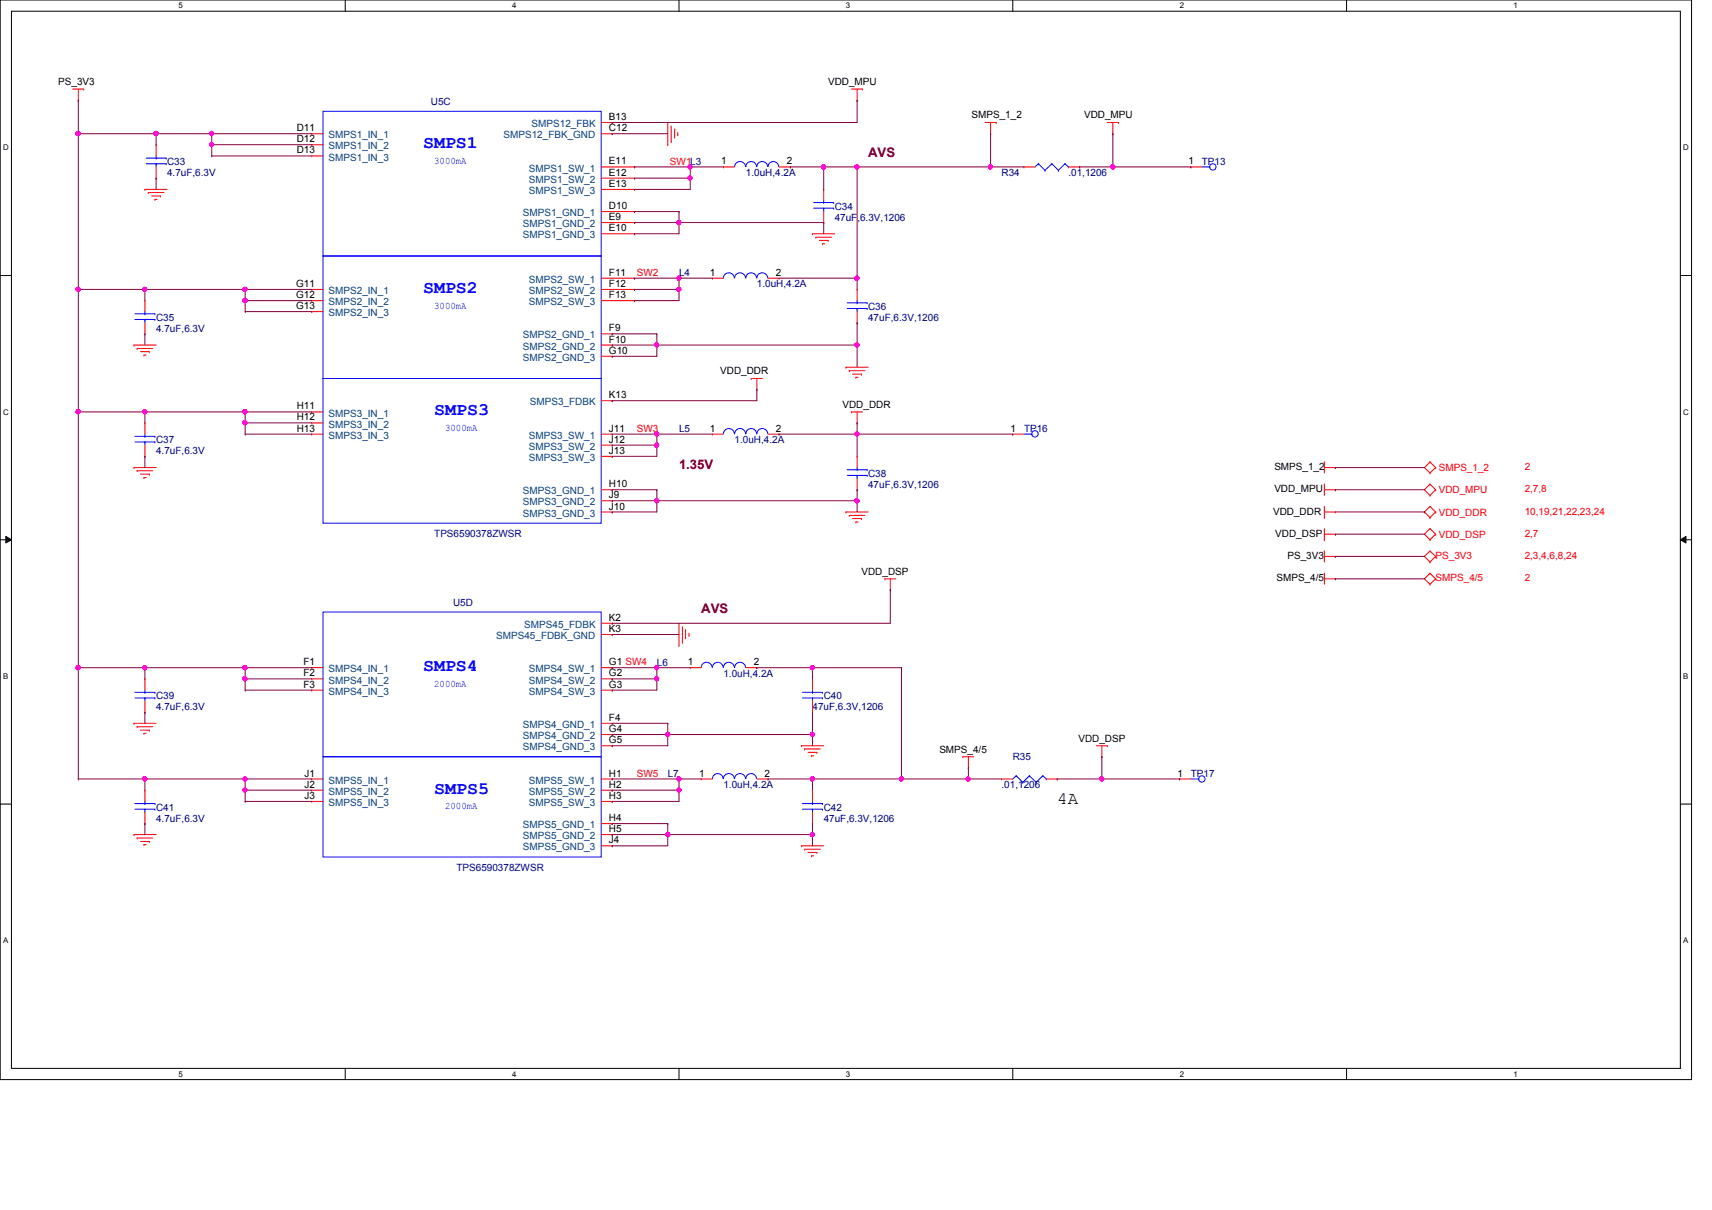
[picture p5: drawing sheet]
<svg xmlns="http://www.w3.org/2000/svg" width="297mm" height="210mm" viewBox="0 0 297 210" stroke-linecap="round" stroke-linejoin="round" font-family="sans-serif">
<path d="M0 0h293.5v187.3h-293.5zM2 1.9h289.5v183.4h-289.5z" fill="none" stroke="#000" stroke-width=".17"/>
<g fill="#fff">
<path d="M30.9 .2h.8v1.5h-.8z"/>
<path d="M30.9 185.5h.8v1.6h-.8z"/>
</g>
<path d="M59.9 0v1.9M59.9 185.3v2" fill="none" stroke="#000" stroke-width=".17"/>
<g fill="#fff">
<path d="M88.9 .2h.7v1.5h-.7z"/>
<path d="M88.9 185.5h.7v1.6h-.7z"/>
</g>
<path d="M117.8 0v1.9M117.8 185.3v2" fill="none" stroke="#000" stroke-width=".17"/>
<g fill="#fff">
<path d="M146.8 .2h.7v1.5h-.7z"/>
<path d="M146.8 185.5h.7v1.6h-.7z"/>
</g>
<path d="M175.7 0v1.9M175.7 185.3v2" fill="none" stroke="#000" stroke-width=".17"/>
<g fill="#fff">
<path d="M204.7 .2h.7v1.5h-.7z"/>
<path d="M204.7 185.5h.7v1.6h-.7z"/>
</g>
<path d="M233.6 0v1.9M233.6 185.3v2" fill="none" stroke="#000" stroke-width=".17"/>
<g fill="#fff">
<path d="M262.6 .2h.8v1.5h-.8z"/>
<path d="M262.6 185.5h.8v1.6h-.8z"/>
<path d="M.5 24.8h1v1.6h-1z"/>
<path d="M292.1 24.8h.9v1.6h-.9z"/>
<path d="M.5 70.7h1v1.5h-1z"/>
<path d="M292.1 70.7h.9v1.5h-.9z"/>
</g>
<path d="M0 47.8h2M291.5 47.8h2" fill="none" stroke="#000" stroke-width=".17"/>
<g fill="#fff">
<path d="M.5 116.5h.9v1.6h-.9z"/>
<path d="M292.1 116.5h.8v1.6h-.8z"/>
</g>
<path d="M0 93.6h2M1 93l1 .6-1 .6zM291.5 93.6l1-.6v1.2zM291.5 93.6h2" fill="none" stroke="#000" stroke-width=".17"/>
<path d="M1 93l1 .6-1 .6zM291.5 93.6l1-.6v1.2z" fill="#000"/>
<g fill="#fff">
<path d="M.5 162.4h.9v1.5h-.9z"/>
<path d="M292.1 162.4h.8v1.5h-.8z"/>
</g>
<path d="M0 139.5h2M291.5 139.5h2" fill="none" stroke="#000" stroke-width=".17"/>
<g fill="none" stroke="#f00" stroke-width=".17">
<path d="M12.6 15.5h1.9M13.6 17.4h.1M13.6 15.5v1.9M14.5 15.5h.1M147.7 15.5h1.9M148.7 17.4h.1M148.7 15.5v1.9M149.6 15.5h.1M25.1 32.9h.1M25.1 32.9h3.9M25.7 33.4h.1M25.7 33.4h2.7"/>
<path d="M26.3 34h1.6M26.9 34.6h.1M26.9 34.6h.4M27.1 25.1h.1M27.1 30.9h.1M27.1 25.1v2M27.1 29v1.9M27.9 34h.1M54.1 23.2h.1M54.1 25.1h.1M54.1 27.1h.1M54.1 23.2h1.9"/>
<path d="M54.1 25.1h1.9M54.1 27.1h1.9M104.3 32.9h5.8M104.3 21.3h1.9M104.3 29h5.8M104.3 23.2h1.9M104.3 30.9h5.8M104.3 36.7h5.8M104.3 38.6h5.8M106.2 21.3h.1M106.2 23.2h.1M110.1 29h.1"/>
<path d="M110.1 30.9h.1M110.1 32.9h.1M110.1 36.7h.1M110.1 38.6h.1M115.9 25.1h.1M115.9 21.3v3.8M116.5 24.6h.1M116.5 21.8v2.8M117 22.4h.1M117 22.4v1.6M117.6 23.4h.1M117.6 23v.4"/>
<path d="M125.5 29h.1M125.5 29h2M135.2 29h1.9M137.1 29h.1M142.9 32.9h.1M142.9 38.6h.1M142.9 32.9v1.9M142.9 36.7v1.9M170.9 21.3h1.9M171.9 23.2h.1M171.9 21.3v1.9M172.8 21.3h.1"/>
<path d="M177.7 29h.1M177.7 29h1.9M185.4 29h1.9M187.3 29h.1M192.1 21.3h2M193.1 23.2h.1M193.1 21.3v1.9M194.1 21.3h.1M206.6 29h.1M206.6 29h1.9M23.2 59.9h.1M23.2 59.9h3.9"/>
<path d="M25.1 52.2h.1M25.1 57.9h.1M25.1 52.2v1.9M25.1 56v1.9M54.1 50.2h.1M54.1 52.2h.1M54.1 54.1h.1M54.1 50.2h1.9M54.1 52.2h1.9M54.1 54.1h1.9M104.3 59.9h1.9M104.3 40.6h5.8"/>
<path d="M104.3 48.3h5.8M104.3 50.2h5.8M104.3 52.2h5.8M104.3 57.9h1.9M106.2 57.9h.1M106.2 59.9h.1M110.1 40.6h.1M110.1 48.3h.1M110.1 50.2h.1M110.1 52.2h.1M123.6 48.3h.1M123.6 48.3h1.9"/>
<path d="M133.3 48.3h1.9M135.2 48.3h.1M141 40.6h.1M141 40.6h3.8M141.6 41.1h.1M141.6 41.1h2.7M142.2 41.7h1.5M142.7 42.3h.1M142.7 42.3h.4M143.7 41.7h.1M148.7 50.2h.1M148.7 56h.1"/>
<path d="M148.7 50.2v2M148.7 54.1v1.9M23.8 60.5h.1M23.8 60.5h2.7M24.4 61h1.5M25 61.6h.1M25 61.6h.4M25.1 73.4h.1M25.1 79.2h.1M25.1 73.4v1.9M25.1 77.2v2M25.9 61h.1"/>
<path d="M54.1 71.5h.1M54.1 73.4h.1M54.1 75.3h.1M54.1 71.5h1.9M54.1 75.3h1.9M54.1 73.4h1.9M104.3 75.3h1.9M104.3 61.8h1.9M104.3 69.5h1.9M104.3 77.2h1.9M104.3 79.2h1.9M106.2 61.8h.1"/>
<path d="M106.2 69.5h.1M106.2 75.3h.1M106.2 77.2h.1M106.2 79.2h.1M123.6 75.3h.1M123.6 75.3h1.9M130.3 65.7h.1M130.3 65.7h2M131.3 67.6h.1M131.3 65.7v1.9M133.3 75.3h1.9M135.2 75.3h.1"/>
<path d="M146.8 63.7h.1M146.8 63.7h3.8M147.4 64.3h.1M147.4 64.3h2.7M147.7 71.5h.1M147.7 71.5h1.9M147.9 64.9h1.6M148.5 65.4h.1M148.5 65.4h.4M148.7 73.4h.1M148.7 79.2h.1M148.7 71.5v1.9"/>
<path d="M148.7 79.2v1.9M149.5 64.9h.1M175.7 75.3h.1M175.7 75.3h2M23.2 81.1h.1M23.2 81.1h3.9M23.8 81.7h.1M23.8 81.7h2.7M24.4 82.3h1.5M25 82.8h.1M25 82.8h.4M25.9 82.3h.1"/>
<path d="M104.3 88.8h1.9M104.3 85h1.9M104.3 86.9h1.9M106.2 85h.1M106.2 86.9h.1M106.2 88.8h.1M146.8 88.8h.1M146.8 88.8h3.8M147.4 89.4h.1M147.4 89.4h2.7M147.9 90h1.6M148.5 90.6h.1"/>
<path d="M148.5 90.6h.4M148.7 85h.1M148.7 83v2M149.5 90h.1M229.8 95.6h.1M229.8 84h.1M229.8 93.6h.1M229.8 89.8h.1M229.8 80.1h.1M229.8 99.4h.1M229.8 81.1h1.9M229.8 88.8h1.9"/>
<path d="M229.8 96.5h1.9M229.8 80.1v1.9M229.8 84v1.9M229.8 87.8v2M229.8 91.7v1.9M229.8 95.6v1.9M229.8 99.4v1.9M229.8 85h1.9M229.8 92.7h1.9M231.7 96.5h.1M231.7 85h.1M231.7 92.7h.1"/>
<path d="M231.7 88.8h.1M231.7 81.1h.1M248.1 95.6h.1M248.1 97.5h.1M248.1 84h.1M248.1 85.9h.1M248.1 91.7h.1M248.1 93.6h.1M248.1 87.8h.1M248.1 89.8h.1M248.1 80.1h.1M248.1 82h.1"/>
<path d="M248.1 99.4h.1M248.1 95.6l-1 .9 1 1M248.1 95.6l1 .9M248.1 84l-1 1 1 .9M248.1 84l1 1M248.1 91.7l-1 1 1 .9M248.1 91.7l1 1M248.1 87.8l-1 1 1 1M248.1 87.8l1 1M248.1 80.1l-1 1 1 .9M248.1 80.1l1 1M248.1 99.4l-1 1 1 .9"/>
<path d="M248.1 99.4l1 1M249.1 96.5h.1M249.1 85h.1M249.1 92.7h.1M249.1 88.8h.1M249.1 81.1h.1M249.1 96.5l-1 1M249.1 85l-1 .9M249.1 92.7l-1 .9M249.1 88.8l-1 1M249.1 81.1l-1 .9M25.1 117.8h.1"/>
<path d="M25.1 117.8v1.9M54.1 115.8h.1M54.1 117.8h.1M54.1 119.7h.1M54.1 115.8h1.9M54.1 117.8h1.9M54.1 119.7h1.9M104.3 108.1h1.9M104.3 110.1h1.9M104.3 115.8h1.9M104.3 117.8h1.9M104.3 119.7h1.9"/>
<path d="M106.2 108.1h.1M106.2 110.1h.1M106.2 115.8h.1M106.2 117.8h.1M106.2 119.7h.1M117.8 112h.1M117.8 108.1v3.9M118.4 111.4h.1M118.4 108.7v2.7M119 109.3h.1M119 109.3v1.5M119.5 110.2h.1"/>
<path d="M119.5 109.9v.3M119.8 115.8h.1M119.8 115.8h1.9M129.4 115.8h1.9M131.3 115.8h.1M141 117.8h.1M141 117.8v1.9M153.5 100.4h.1M153.5 100.4h1.9M154.5 102.3h.1M154.5 100.4v1.9M229.8 100.4h1.9"/>
<path d="M231.7 100.4h.1M248.1 101.3h.1M249.1 100.4h.1M249.1 100.4l-1 .9M23.2 125.5h.1M23.2 125.5h3.9M23.8 126.1h.1M23.8 126.1h2.7M24.4 126.7h1.5M25 127.2h.1M25 127.2h.4M25.1 123.6h.1"/>
<path d="M25.1 137.1h.1M25.1 121.6v2M25.1 137.1v1.9M25.9 126.7h.1M54.1 135.1h.1M54.1 137.1h.1M54.1 139h.1M54.1 135.1h1.9M54.1 137.1h1.9M54.1 139h1.9M104.3 125.5h1.9M104.3 129.4h1.9"/>
<path d="M104.3 127.4h1.9M104.3 135.1h1.9M104.3 137.1h1.9M104.3 139h1.9M106.2 125.5h.1M106.2 127.4h.1M106.2 129.4h.1M106.2 135.1h.1M106.2 137.1h.1M106.2 139h.1M121.7 135.1h.1M121.7 135.1h1.9"/>
<path d="M131.3 135.1h2M133.3 135.1h.1M139.1 129.4h.1M139.1 129.4h3.8M139.6 129.9h.1M139.6 129.9h2.7M140.2 130.5h1.5M140.8 131.1h.1M140.8 131.1h.4M141 123.6h.1M141 137.1h.1M141 121.6v2"/>
<path d="M141 137.1v1.9M141.7 130.5h.1M167 131.3h.1M167 131.3h1.9M168 133.2h.1M168 131.3v1.9M173.8 135.1h.1M173.8 135.1h1.9M181.5 135.1h1.9M183.4 135.1h.1M190.2 129.4h1.9M191.2 131.3h.1"/>
<path d="M191.2 129.4v1.9M192.1 129.4h.1M204.7 135.1h.1M204.7 135.1h1.9M23.2 144.8h.1M23.2 144.8h3.9M23.8 145.4h.1M23.8 145.4h2.7M24.4 146h1.5M25 146.5h.1M25 146.5h.4M25.1 142.9h.1"/>
<path d="M25.1 140.9v2M25.9 146h.1M104.3 146.7h1.9M104.3 144.8h1.9M104.3 142.9h1.9M106.2 142.9h.1M106.2 144.8h.1M106.2 146.7h.1M139.1 146.7h.1M139.1 146.7h3.8M139.6 147.3h.1M139.6 147.3h2.7"/>
<path d="M140.2 147.9h1.5M140.8 148.5h.1M140.8 148.5h.4M141 142.9h.1M141 140.9v2M141.7 147.9h.1"/>
</g>
<g fill="none" stroke="#00f" stroke-width=".17">
<path d="M56 19.3h48.3v25.1h-48.3zM25.4 28.4h3.4M25.4 27.4h3.4M27.1 27.4h.1M27.1 28.4h.1M27.1 27.1v.3M27.1 28.4v.6M28.8 28.4h.1M28.8 27.4h.1M127.5 28.9a.95 .95 0 0 1 .9-.9 .95 .95 0 0 1 1 .9M129.4 28.9a.93 .93 0 0 1 .9-.9 .93 .93 0 0 1 1 .9M131.3 28.9a.95 .95 0 0 1 1-.9 .95 .95 0 0 1 .9 .9"/>
<path d="M133.3 28.9a.93 .93 0 0 1 .9-.9 .93 .93 0 0 1 .9 .9M141.2 36.1h3.4M141.2 35.1h3.4M142.9 35.1h.1M142.9 36.1h.1M142.9 34.8v.3M142.9 36.1v.6M144.6 36.1h.1M144.6 35.1h.1M180.2 28.4h.1M180.2 28.4l-.6 .6M180.2 28.4l1.1 1.1"/>
<path d="M181.3 29.5h.1M182.5 28.4h.1M182.5 28.4l-1.2 1.1M182.5 28.4l1.1 1.1M183.6 29.5h.1M184.8 28.4h.1M184.8 28.4l-1.2 1.1M184.8 28.4l.6 .6M185.4 29h.1M208.5 29h1.4M209.9 29h.1M23.4 55.4h3.5"/>
<path d="M23.4 54.4h3.5M25.1 54.4h.1M25.1 55.4h.1M25.1 54.1v.3M25.1 55.4v.6M26.9 55.4h.1M26.9 54.4h.1M56 44.4h48.3v21.3h-48.3zM125.5 48.2a.95 .95 0 0 1 1-.9 .95 .95 0 0 1 .9 .9M127.5 48.2a.95 .95 0 0 1 .9-.9 .95 .95 0 0 1 1 .9M129.4 48.2a.93 .93 0 0 1 .9-.9 .93 .93 0 0 1 1 .9M131.3 48.2a.95 .95 0 0 1 1-.9 .95 .95 0 0 1 .9 .9"/>
<path d="M147 53.5h3.4M147 52.5h3.4M148.7 52.5h.1M148.7 53.5h.1M148.7 52.2v.3M148.7 53.5v.6M150.4 53.5h.1M150.4 52.5h.1M23.4 76.7h3.5M23.4 75.7h3.5M25.1 75.7h.1M25.1 76.7h.1"/>
<path d="M25.1 75.3v.4M25.1 76.7v.5M26.9 76.7h.1M26.9 75.7h.1M56 65.7h48.3v25.1h-48.3zM125.5 75.3a.95 .95 0 0 1 1-1 .95 .95 0 0 1 .9 1M127.5 75.3a.95 .95 0 0 1 .9-1 .95 .95 0 0 1 1 1M129.4 75.3a.93 .93 0 0 1 .9-1 .93 .93 0 0 1 1 1M131.3 75.3a.95 .95 0 0 1 1-1 .95 .95 0 0 1 .9 1M177.7 75.3h1.3M179 75.3h.1M147 82.5h3.4"/>
<path d="M147 81.5h3.4M148.7 81.5h.1M148.7 82.5h.1M148.7 81.1v.4M148.7 82.5v.5M150.4 82.5h.1M150.4 81.5h.1M25.1 119.7v.4M56 106.2h48.3v25.1h-48.3zM121.7 115.8a.95 .95 0 0 1 .9-.9 .95 .95 0 0 1 1 .9M123.6 115.8a.93 .93 0 0 1 .9-.9 .93 .93 0 0 1 1 .9M125.5 115.8a.95 .95 0 0 1 1-.9 .95 .95 0 0 1 .9 .9"/>
<path d="M127.5 115.8a.95 .95 0 0 1 .9-.9 .95 .95 0 0 1 1 .9M141 119.7v.4M23.4 121.1h3.5M23.4 120.1h3.5M23.4 139.4h3.5M25.1 120.1h.1M25.1 121.1h.1M25.1 139.4h.1M25.1 121.1v.5M25.1 139v.4M26.9 121.1h.1M26.9 120.1h.1"/>
<path d="M26.9 139.4h.1M56 131.3h48.3v17.4h-48.3zM123.6 135.1a.93 .93 0 0 1 .9-.9 .93 .93 0 0 1 1 .9M125.5 135.1a.95 .95 0 0 1 1-.9 .95 .95 0 0 1 .9 .9M127.5 135.1a.95 .95 0 0 1 .9-.9 .95 .95 0 0 1 1 .9M129.4 135.1a.93 .93 0 0 1 .9-.9 .93 .93 0 0 1 1 .9M139.2 121.1h3.5M139.2 120.1h3.5M139.2 139.4h3.5M141 120.1h.1M141 121.1h.1M141 139.4h.1"/>
<path d="M141 121.1v.5M141 139v.4M142.7 121.1h.1M142.7 120.1h.1M142.7 139.4h.1M176.3 134.6h.1M176.3 134.6l-.6 .5M176.3 134.6l1.2 1.1M177.5 135.7h.1M178.6 134.6h.1M178.6 134.6l-1.1 1.1M178.6 134.6l1.2 1.1"/>
<path d="M179.8 135.7h.1M180.9 134.6h.1M180.9 134.6l-1.1 1.1M180.9 134.6l.6 .5M181.5 135.1h.1M206.6 135.1h1.4M208 135.1h.1M23.4 140.4h3.5M25.1 140.4h.1M25.1 140.4v.5M26.9 140.4h.1M139.2 140.4h3.5"/>
<path d="M141 140.4h.1M141 140.4v.5M142.7 140.4h.1"/>
<circle cx="210.4" cy="29" r=".56"/>
<circle cx="179.6" cy="75.3" r=".56"/>
<circle cx="208.5" cy="135.1" r=".56"/>
</g>
<path d="M27.1 23.2h.1M27.1 23.2v1.9" fill="none" stroke="#800040" stroke-width=".17"/>
<circle cx="27.1" cy="23.2" r=".38" fill="#f0f"/>
<circle cx="27.1" cy="23.2" r=".38" fill="none" stroke="#f0f" stroke-width=".17"/>
<path d="M27.1 23.2h.1M27.1 23.2h27M36.7 23.2h.1" fill="none" stroke="#800040" stroke-width=".17"/>
<circle cx="36.7" cy="23.2" r=".38" fill="#f0f"/>
<circle cx="36.7" cy="23.2" r=".38" fill="none" stroke="#f0f" stroke-width=".17"/>
<path d="M36.7 23.2h.1M36.7 25.1h.1M36.7 23.2v1.9M36.7 25.1h17.4M137.1 29h.1M137.1 29h5.8M114 75.3h.1M114 75.3h9.6M106.2 146.7h.1M106.2 144.8h.1M106.2 146.7h9.7M106.2 144.8h9.7" fill="none" stroke="#800040" stroke-width=".17"/>
<circle cx="115.9" cy="144.8" r=".38" fill="#f0f"/>
<circle cx="115.9" cy="144.8" r=".38" fill="none" stroke="#f0f" stroke-width=".17"/>
<path d="M135.2 75.3h.1M135.2 75.3h13.5M115.9 142.9h.1M115.9 142.9v1.9" fill="none" stroke="#800040" stroke-width=".17"/>
<circle cx="148.7" cy="75.3" r=".37" fill="#f0f"/>
<circle cx="148.7" cy="75.3" r=".37" fill="none" stroke="#f0f" stroke-width=".17"/>
<path d="M148.7 86.9h.1M148.7 86.9v1.9M106.2 142.9h.1M106.2 142.9h9.7M115.9 144.8h.1M115.9 144.8v1.9M141 144.8h.1M141 142.9h.1M141 142.9v3.8" fill="none" stroke="#800040" stroke-width=".17"/>
<circle cx="140.9" cy="144.8" r=".38" fill="#f0f"/>
<circle cx="140.9" cy="144.8" r=".38" fill="none" stroke="#f0f" stroke-width=".17"/>
<path d="M13.6 23.2h.1M13.6 23.2h13.5M36.7 27.1h.1M36.7 25.1h.1M36.7 27.1h17.4M36.7 25.1v2" fill="none" stroke="#800040" stroke-width=".17"/>
<circle cx="36.7" cy="25.1" r=".37" fill="#f0f"/>
<circle cx="36.7" cy="25.1" r=".37" fill="none" stroke="#f0f" stroke-width=".17"/>
<path d="M25.1 50.2h.1M25.1 50.2h29M42.5 50.2h.1" fill="none" stroke="#800040" stroke-width=".17"/>
<circle cx="42.5" cy="50.2" r=".37" fill="#f0f"/>
<circle cx="42.5" cy="50.2" r=".37" fill="none" stroke="#f0f" stroke-width=".17"/>
<circle cx="25.1" cy="50.2" r=".37" fill="#f0f"/>
<circle cx="25.1" cy="50.2" r=".37" fill="none" stroke="#f0f" stroke-width=".17"/>
<path d="M42.5 52.2h.1M42.5 52.2v1.9M42.5 52.2h11.6" fill="none" stroke="#800040" stroke-width=".17"/>
<circle cx="42.5" cy="52.1" r=".38" fill="#f0f"/>
<circle cx="42.5" cy="52.1" r=".38" fill="none" stroke="#f0f" stroke-width=".17"/>
<path d="M13.6 23.2h.1M13.6 23.2v27M27.1 30.9h.1M27.1 30.9v2M13.6 50.2h.1M13.6 50.2h11.5M25.1 57.9h.1M25.1 50.2h.1M25.1 50.2v2M25.1 57.9v2M42.5 54.1h.1M42.5 54.1h11.6" fill="none" stroke="#800040" stroke-width=".17"/>
<circle cx="13.6" cy="50.2" r=".37" fill="#f0f"/>
<circle cx="13.6" cy="50.2" r=".37" fill="none" stroke="#f0f" stroke-width=".17"/>
<circle cx="13.5" cy="23.2" r=".38" fill="#f0f"/>
<circle cx="13.5" cy="23.2" r=".38" fill="none" stroke="#f0f" stroke-width=".17"/>
<path d="M13.6 71.5h.1M13.6 71.5h11.5M25.1 79.2h.1M25.1 79.2v1.9M42.5 71.5h.1M42.5 71.5h11.6M42.5 71.5v1.9" fill="none" stroke="#800040" stroke-width=".17"/>
<circle cx="42.5" cy="73.3" r=".37" fill="#f0f"/>
<circle cx="42.5" cy="73.3" r=".37" fill="none" stroke="#f0f" stroke-width=".17"/>
<circle cx="42.5" cy="71.4" r=".38" fill="#f0f"/>
<circle cx="42.5" cy="71.4" r=".38" fill="none" stroke="#f0f" stroke-width=".17"/>
<path d="M13.6 50.2h.1M13.6 50.2v21.3M25.1 71.5h.1M25.1 71.5v1.9M42.5 73.4h.1M42.5 75.3h.1M42.5 73.4h11.6M42.5 75.3h11.6M42.5 73.4v1.9" fill="none" stroke="#800040" stroke-width=".17"/>
<circle cx="25.1" cy="71.4" r=".38" fill="#f0f"/>
<circle cx="25.1" cy="71.4" r=".38" fill="none" stroke="#f0f" stroke-width=".17"/>
<path d="M25.1 71.5h.1M25.1 71.5h17.4M25.1 115.8h.1M25.1 115.8h17.4" fill="none" stroke="#800040" stroke-width=".17"/>
<circle cx="42.5" cy="115.8" r=".38" fill="#f0f"/>
<circle cx="42.5" cy="115.8" r=".38" fill="none" stroke="#f0f" stroke-width=".17"/>
<circle cx="25.1" cy="115.8" r=".38" fill="#f0f"/>
<circle cx="25.1" cy="115.8" r=".38" fill="none" stroke="#f0f" stroke-width=".17"/>
<path d="M42.5 115.8h.1M42.5 117.8h.1M42.5 119.7h.1M42.5 115.8h11.6M42.5 115.8v3.9M42.5 117.8h11.6M42.5 119.7h11.6" fill="none" stroke="#800040" stroke-width=".17"/>
<circle cx="42.5" cy="117.7" r=".37" fill="#f0f"/>
<circle cx="42.5" cy="117.7" r=".37" fill="none" stroke="#f0f" stroke-width=".17"/>
<path d="M25.1 135.1h.1M25.1 135.1h17.4" fill="none" stroke="#800040" stroke-width=".17"/>
<circle cx="42.5" cy="135.1" r=".38" fill="#f0f"/>
<circle cx="42.5" cy="135.1" r=".38" fill="none" stroke="#f0f" stroke-width=".17"/>
<circle cx="25.1" cy="135.1" r=".38" fill="#f0f"/>
<circle cx="25.1" cy="135.1" r=".38" fill="none" stroke="#f0f" stroke-width=".17"/>
<path d="M42.5 135.1h.1M42.5 137.1h.1M42.5 135.1h11.6M42.5 135.1v2M42.5 137.1h11.6" fill="none" stroke="#800040" stroke-width=".17"/>
<circle cx="42.5" cy="137" r=".37" fill="#f0f"/>
<circle cx="42.5" cy="137" r=".37" fill="none" stroke="#f0f" stroke-width=".17"/>
<path d="M13.6 71.5h.1M13.6 71.5v44.3M13.6 115.8h.1M13.6 115.8h11.5M25.1 115.8h.1M25.1 115.8v2M25.1 135.1h.1M25.1 135.1v2M42.5 139h.1M42.5 137.1h.1M42.5 139h11.6M42.5 137.1v1.9" fill="none" stroke="#800040" stroke-width=".17"/>
<circle cx="13.5" cy="115.8" r=".38" fill="#f0f"/>
<circle cx="13.5" cy="115.8" r=".38" fill="none" stroke="#f0f" stroke-width=".17"/>
<circle cx="13.5" cy="71.4" r=".38" fill="#f0f"/>
<circle cx="13.5" cy="71.4" r=".38" fill="none" stroke="#f0f" stroke-width=".17"/>
<path d="M13.6 115.8h.1M13.6 115.8v19.3M13.6 135.1h.1M13.6 135.1h11.5M25.1 123.6h.1M25.1 123.6v1.9M106.2 135.1h.1M106.2 135.1h11.6M25.1 142.9h.1M25.1 142.9v1.9" fill="none" stroke="#800040" stroke-width=".17"/>
<circle cx="117.8" cy="135.1" r=".38" fill="#f0f"/>
<circle cx="117.8" cy="135.1" r=".38" fill="none" stroke="#f0f" stroke-width=".17"/>
<path d="M106.2 137.1h.1M117.8 135.1h.1M117.8 135.1v2h-11.6M117.8 135.1h3.9" fill="none" stroke="#800040" stroke-width=".17"/>
<circle cx="117.8" cy="137" r=".37" fill="#f0f"/>
<circle cx="117.8" cy="137" r=".37" fill="none" stroke="#f0f" stroke-width=".17"/>
<path d="M106.2 108.1h.1M106.2 117.8h.1M106.2 108.1h48.3M106.2 117.8h7.8M106.2 139h.1M117.8 137.1h.1M117.8 137.1v1.9h-11.6M141 135.1h.1M141 135.1v2" fill="none" stroke="#800040" stroke-width=".17"/>
<circle cx="113.9" cy="117.7" r=".37" fill="#f0f"/>
<circle cx="113.9" cy="117.7" r=".37" fill="none" stroke="#f0f" stroke-width=".17"/>
<path d="M106.2 115.8h.1M106.2 115.8h7.8M114 117.8h.1M114 117.8v1.9" fill="none" stroke="#800040" stroke-width=".17"/>
<circle cx="113.9" cy="115.8" r=".38" fill="#f0f"/>
<circle cx="113.9" cy="115.8" r=".38" fill="none" stroke="#f0f" stroke-width=".17"/>
<path d="M106.2 119.7h.1M106.2 119.7h7.8M106.2 129.4h.1M106.2 127.4h.1M106.2 129.4h9.7M106.2 127.4h9.7" fill="none" stroke="#800040" stroke-width=".17"/>
<circle cx="115.9" cy="127.4" r=".37" fill="#f0f"/>
<circle cx="115.9" cy="127.4" r=".37" fill="none" stroke="#f0f" stroke-width=".17"/>
<g fill="none" stroke="#800040" stroke-width=".17">
<path d="M148.7 75.3h.1M148.7 75.3v3.9M114 86.9h.1M114 86.9h34.7M131.3 115.8h.1M131.3 115.8h9.7M141 115.8h.1M141 115.8v2M106.2 125.5h.1M106.2 125.5h9.7M115.9 125.5h.1M115.9 127.4h.1"/>
<path d="M115.9 125.5v3.9M141 127.4h.1M141 127.4v2"/>
</g>
<circle cx="148.7" cy="86.9" r=".38" fill="#f0f"/>
<circle cx="148.7" cy="86.9" r=".38" fill="none" stroke="#f0f" stroke-width=".17"/>
<circle cx="113.9" cy="86.9" r=".38" fill="#f0f"/>
<circle cx="113.9" cy="86.9" r=".38" fill="none" stroke="#f0f" stroke-width=".17"/>
<path d="M106.2 75.3h.1M106.2 75.3h7.8M106.2 88.8h.1M106.2 86.9h.1M106.2 85h.1M106.2 86.9h7.8M106.2 85h7.8M114 86.9h.1M114 85h.1M114 85v3.8h-7.8M148.7 85h.1M148.7 85v1.9" fill="none" stroke="#800040" stroke-width=".17"/>
<circle cx="113.9" cy="75.3" r=".37" fill="#f0f"/>
<circle cx="113.9" cy="75.3" r=".37" fill="none" stroke="#f0f" stroke-width=".17"/>
<path d="M106.2 79.2h.1M106.2 77.2h.1M106.2 77.2h7.8M114 77.2h.1M114 77.2v2h-7.8" fill="none" stroke="#800040" stroke-width=".17"/>
<circle cx="113.9" cy="77.2" r=".38" fill="#f0f"/>
<circle cx="113.9" cy="77.2" r=".38" fill="none" stroke="#f0f" stroke-width=".17"/>
<path d="M114 75.3h.1M114 75.3v1.9M156.4 115.8h.1M156.4 115.8v19.3h-23.1M133.3 135.1h.1M141 135.1h.1" fill="none" stroke="#800040" stroke-width=".17"/>
<circle cx="156.4" cy="135.1" r=".38" fill="#f0f"/>
<circle cx="156.4" cy="135.1" r=".38" fill="none" stroke="#f0f" stroke-width=".17"/>
<circle cx="140.9" cy="135.1" r=".38" fill="#f0f"/>
<circle cx="140.9" cy="135.1" r=".38" fill="none" stroke="#f0f" stroke-width=".17"/>
<path d="M110.1 50.2h.1M117.8 48.3h.1M117.8 48.3v1.9h-7.7" fill="none" stroke="#800040" stroke-width=".17"/>
<circle cx="117.8" cy="50.2" r=".37" fill="#f0f"/>
<circle cx="117.8" cy="50.2" r=".37" fill="none" stroke="#f0f" stroke-width=".17"/>
<circle cx="117.8" cy="48.3" r=".38" fill="#f0f"/>
<circle cx="117.8" cy="48.3" r=".38" fill="none" stroke="#f0f" stroke-width=".17"/>
<g fill="none" stroke="#800040" stroke-width=".17">
<path d="M110.1 38.6h.1M110.1 38.6h7.7M117.8 38.6h.1M117.8 38.6v2h-7.7M142.9 29h.1M142.9 29v3.9M106.2 59.9h.1M106.2 57.9h.1M106.2 59.9h7.8M106.2 57.9h7.8M110.1 48.3h.1M110.1 52.2h.1"/>
<path d="M110.1 40.6h.1M110.1 48.3h7.7M114 59.9h.1M114 57.9h.1M114 57.9v3.9h-7.8M117.8 50.2h.1M117.8 50.2v2h-7.7M106.2 61.8h.1"/>
</g>
<circle cx="117.8" cy="38.6" r=".38" fill="#f0f"/>
<circle cx="117.8" cy="38.6" r=".38" fill="none" stroke="#f0f" stroke-width=".17"/>
<path d="M110.1 36.7h.1M110.1 32.9h.1M110.1 30.9h.1M110.1 36.7h7.7M110.1 30.9h9.7M117.8 36.7h.1M117.8 36.7v1.9M119.8 30.9h.1M119.8 30.9v2h-9.7M142.9 38.6h.1M142.9 38.6v2" fill="none" stroke="#800040" stroke-width=".17"/>
<circle cx="119.7" cy="30.9" r=".37" fill="#f0f"/>
<circle cx="119.7" cy="30.9" r=".37" fill="none" stroke="#f0f" stroke-width=".17"/>
<path d="M110.1 29h.1M110.1 29h9.7" fill="none" stroke="#800040" stroke-width=".17"/>
<circle cx="119.7" cy="29" r=".38" fill="#f0f"/>
<circle cx="119.7" cy="29" r=".38" fill="none" stroke="#f0f" stroke-width=".17"/>
<path d="M106.2 21.3h.1M106.2 21.3h42.5M142.9 29h.1M142.9 29h5.8M148.7 48.3h.1M148.7 48.3v1.9" fill="none" stroke="#800040" stroke-width=".17"/>
<circle cx="148.7" cy="29" r=".38" fill="#f0f"/>
<circle cx="148.7" cy="29" r=".38" fill="none" stroke="#f0f" stroke-width=".17"/>
<circle cx="142.9" cy="29" r=".38" fill="#f0f"/>
<circle cx="142.9" cy="29" r=".38" fill="none" stroke="#f0f" stroke-width=".17"/>
<path d="M13.6 17.4h.1M13.6 17.4v5.8M148.7 59.9h.1M148.7 59.9v3.8M231.7 96.5h.1M231.7 96.5h15.4M141 115.8h.1M141 115.8h15.4M168 135.1h.1M168 135.1h5.8M115.9 144.8h.1M115.9 144.8h25.1" fill="none" stroke="#800040" stroke-width=".17"/>
<circle cx="140.9" cy="115.8" r=".38" fill="#f0f"/>
<circle cx="140.9" cy="115.8" r=".38" fill="none" stroke="#f0f" stroke-width=".17"/>
<g fill="none" stroke="#800040" stroke-width=".17">
<path d="M106.2 23.2h.1M106.2 23.2h9.7M117.8 38.6h.1M117.8 38.6h25.1M119.8 29h.1M119.8 29v1.9M171.9 29h.1M171.9 23.2h.1M171.9 29h5.8M171.9 23.2v5.8M42.5 50.2h.1M42.5 50.2v2"/>
<path d="M231.7 85h.1M231.7 92.7h.1M231.7 85h15.4M231.7 92.7h15.4M106.2 110.1h.1M106.2 110.1h11.6M114 115.8h.1M114 115.8v2M154.5 102.3h.1M154.5 102.3v5.8M141 123.6h.1M141 123.6v3.8"/>
</g>
<circle cx="171.8" cy="29" r=".38" fill="#f0f"/>
<circle cx="171.8" cy="29" r=".38" fill="none" stroke="#f0f" stroke-width=".17"/>
<path d="M193.1 23.2h.1M193.1 23.2v5.8" fill="none" stroke="#800040" stroke-width=".17"/>
<circle cx="193.1" cy="29" r=".38" fill="#f0f"/>
<circle cx="193.1" cy="29" r=".38" fill="none" stroke="#f0f" stroke-width=".17"/>
<path d="M168 133.2h.1M168 133.2v1.9" fill="none" stroke="#800040" stroke-width=".17"/>
<circle cx="168" cy="135.1" r=".38" fill="#f0f"/>
<circle cx="168" cy="135.1" r=".38" fill="none" stroke="#f0f" stroke-width=".17"/>
<path d="M106.2 69.5h.1M106.2 69.5h25.1M148.7 73.4h.1M148.7 73.4v1.9M231.7 88.8h15.4M247.1 88.8h.1M183.4 135.1h.1M183.4 135.1h7.8" fill="none" stroke="#800040" stroke-width=".17"/>
<circle cx="191.1" cy="135.1" r=".38" fill="#f0f"/>
<circle cx="191.1" cy="135.1" r=".38" fill="none" stroke="#f0f" stroke-width=".17"/>
<g fill="none" stroke="#800040" stroke-width=".17">
<path d="M148.7 17.4h.1M148.7 17.4v3.9M148.7 29h.1M148.7 29h23.2M187.3 29h.1M187.3 29h5.8M135.2 48.3h13.5M148.7 48.3h.1M131.3 67.6h.1M131.3 67.6v1.9M231.7 81.1h.1M231.7 81.1h15.4"/>
<path d="M231.7 100.4h.1M231.7 100.4h15.4M156.4 135.1h.1M156.4 135.1h11.6M191.2 131.3h.1M191.2 131.3v3.8"/>
</g>
<circle cx="148.7" cy="48.3" r=".38" fill="#f0f"/>
<circle cx="148.7" cy="48.3" r=".38" fill="none" stroke="#f0f" stroke-width=".17"/>
<path d="M119.8 29h.1M119.8 29h5.7M148.7 29h.1M148.7 29v19.3M114 59.9h.1M114 59.9h34.7M117.8 48.3h.1M117.8 48.3h5.8M114 115.8h.1M114 115.8h5.8" fill="none" stroke="#800040" stroke-width=".17"/>
<circle cx="148.7" cy="59.8" r=".37" fill="#f0f"/>
<circle cx="148.7" cy="59.8" r=".37" fill="none" stroke="#f0f" stroke-width=".17"/>
<circle cx="113.9" cy="59.8" r=".37" fill="#f0f"/>
<circle cx="113.9" cy="59.8" r=".37" fill="none" stroke="#f0f" stroke-width=".17"/>
<path d="M148.7 56h.1M148.7 56v3.9M115.9 127.4h.1M115.9 127.4h25.1" fill="none" stroke="#800040" stroke-width=".17"/>
<circle cx="140.9" cy="127.4" r=".37" fill="#f0f"/>
<circle cx="140.9" cy="127.4" r=".37" fill="none" stroke="#f0f" stroke-width=".17"/>
<path d="M193.1 29h13.5M206.6 29h.1M148.7 75.3h27M175.7 75.3h.1M191.2 135.1h13.5M204.7 135.1h.1" fill="none" stroke="#800040" stroke-width=".17"/>
<circle cx="27.1" cy="23.2" r=".38" fill="#f0f"/>
<circle cx="27.1" cy="23.2" r=".38" fill="none" stroke="#f0f" stroke-width=".17"/>
<circle cx="36.7" cy="23.2" r=".38" fill="#f0f"/>
<circle cx="36.7" cy="23.2" r=".38" fill="none" stroke="#f0f" stroke-width=".17"/>
<circle cx="115.9" cy="144.8" r=".38" fill="#f0f"/>
<circle cx="115.9" cy="144.8" r=".38" fill="none" stroke="#f0f" stroke-width=".17"/>
<circle cx="148.7" cy="75.3" r=".37" fill="#f0f"/>
<circle cx="148.7" cy="75.3" r=".37" fill="none" stroke="#f0f" stroke-width=".17"/>
<circle cx="140.9" cy="144.8" r=".38" fill="#f0f"/>
<circle cx="140.9" cy="144.8" r=".38" fill="none" stroke="#f0f" stroke-width=".17"/>
<circle cx="36.7" cy="25.1" r=".37" fill="#f0f"/>
<circle cx="36.7" cy="25.1" r=".37" fill="none" stroke="#f0f" stroke-width=".17"/>
<circle cx="42.5" cy="50.2" r=".37" fill="#f0f"/>
<circle cx="42.5" cy="50.2" r=".37" fill="none" stroke="#f0f" stroke-width=".17"/>
<circle cx="25.1" cy="50.2" r=".37" fill="#f0f"/>
<circle cx="25.1" cy="50.2" r=".37" fill="none" stroke="#f0f" stroke-width=".17"/>
<circle cx="42.5" cy="52.1" r=".38" fill="#f0f"/>
<circle cx="42.5" cy="52.1" r=".38" fill="none" stroke="#f0f" stroke-width=".17"/>
<circle cx="13.6" cy="50.2" r=".37" fill="#f0f"/>
<circle cx="13.6" cy="50.2" r=".37" fill="none" stroke="#f0f" stroke-width=".17"/>
<circle cx="13.5" cy="23.2" r=".38" fill="#f0f"/>
<circle cx="13.5" cy="23.2" r=".38" fill="none" stroke="#f0f" stroke-width=".17"/>
<circle cx="42.5" cy="73.3" r=".37" fill="#f0f"/>
<circle cx="42.5" cy="73.3" r=".37" fill="none" stroke="#f0f" stroke-width=".17"/>
<circle cx="42.5" cy="71.4" r=".38" fill="#f0f"/>
<circle cx="42.5" cy="71.4" r=".38" fill="none" stroke="#f0f" stroke-width=".17"/>
<circle cx="25.1" cy="71.4" r=".38" fill="#f0f"/>
<circle cx="25.1" cy="71.4" r=".38" fill="none" stroke="#f0f" stroke-width=".17"/>
<circle cx="42.5" cy="115.8" r=".38" fill="#f0f"/>
<circle cx="42.5" cy="115.8" r=".38" fill="none" stroke="#f0f" stroke-width=".17"/>
<circle cx="25.1" cy="115.8" r=".38" fill="#f0f"/>
<circle cx="25.1" cy="115.8" r=".38" fill="none" stroke="#f0f" stroke-width=".17"/>
<circle cx="42.5" cy="117.7" r=".37" fill="#f0f"/>
<circle cx="42.5" cy="117.7" r=".37" fill="none" stroke="#f0f" stroke-width=".17"/>
<circle cx="42.5" cy="135.1" r=".38" fill="#f0f"/>
<circle cx="42.5" cy="135.1" r=".38" fill="none" stroke="#f0f" stroke-width=".17"/>
<circle cx="25.1" cy="135.1" r=".38" fill="#f0f"/>
<circle cx="25.1" cy="135.1" r=".38" fill="none" stroke="#f0f" stroke-width=".17"/>
<circle cx="42.5" cy="137" r=".37" fill="#f0f"/>
<circle cx="42.5" cy="137" r=".37" fill="none" stroke="#f0f" stroke-width=".17"/>
<circle cx="13.5" cy="115.8" r=".38" fill="#f0f"/>
<circle cx="13.5" cy="115.8" r=".38" fill="none" stroke="#f0f" stroke-width=".17"/>
<circle cx="13.5" cy="71.4" r=".38" fill="#f0f"/>
<circle cx="13.5" cy="71.4" r=".38" fill="none" stroke="#f0f" stroke-width=".17"/>
<circle cx="117.8" cy="135.1" r=".38" fill="#f0f"/>
<circle cx="117.8" cy="135.1" r=".38" fill="none" stroke="#f0f" stroke-width=".17"/>
<circle cx="117.8" cy="137" r=".37" fill="#f0f"/>
<circle cx="117.8" cy="137" r=".37" fill="none" stroke="#f0f" stroke-width=".17"/>
<circle cx="113.9" cy="117.7" r=".37" fill="#f0f"/>
<circle cx="113.9" cy="117.7" r=".37" fill="none" stroke="#f0f" stroke-width=".17"/>
<circle cx="113.9" cy="115.8" r=".38" fill="#f0f"/>
<circle cx="113.9" cy="115.8" r=".38" fill="none" stroke="#f0f" stroke-width=".17"/>
<circle cx="115.9" cy="127.4" r=".37" fill="#f0f"/>
<circle cx="115.9" cy="127.4" r=".37" fill="none" stroke="#f0f" stroke-width=".17"/>
<circle cx="148.7" cy="86.9" r=".38" fill="#f0f"/>
<circle cx="148.7" cy="86.9" r=".38" fill="none" stroke="#f0f" stroke-width=".17"/>
<circle cx="113.9" cy="86.9" r=".38" fill="#f0f"/>
<circle cx="113.9" cy="86.9" r=".38" fill="none" stroke="#f0f" stroke-width=".17"/>
<circle cx="113.9" cy="75.3" r=".37" fill="#f0f"/>
<circle cx="113.9" cy="75.3" r=".37" fill="none" stroke="#f0f" stroke-width=".17"/>
<circle cx="113.9" cy="77.2" r=".38" fill="#f0f"/>
<circle cx="113.9" cy="77.2" r=".38" fill="none" stroke="#f0f" stroke-width=".17"/>
<circle cx="156.4" cy="135.1" r=".38" fill="#f0f"/>
<circle cx="156.4" cy="135.1" r=".38" fill="none" stroke="#f0f" stroke-width=".17"/>
<circle cx="140.9" cy="135.1" r=".38" fill="#f0f"/>
<circle cx="140.9" cy="135.1" r=".38" fill="none" stroke="#f0f" stroke-width=".17"/>
<circle cx="117.8" cy="50.2" r=".37" fill="#f0f"/>
<circle cx="117.8" cy="50.2" r=".37" fill="none" stroke="#f0f" stroke-width=".17"/>
<circle cx="117.8" cy="48.3" r=".38" fill="#f0f"/>
<circle cx="117.8" cy="48.3" r=".38" fill="none" stroke="#f0f" stroke-width=".17"/>
<circle cx="117.8" cy="38.6" r=".38" fill="#f0f"/>
<circle cx="117.8" cy="38.6" r=".38" fill="none" stroke="#f0f" stroke-width=".17"/>
<circle cx="119.7" cy="30.9" r=".37" fill="#f0f"/>
<circle cx="119.7" cy="30.9" r=".37" fill="none" stroke="#f0f" stroke-width=".17"/>
<circle cx="119.7" cy="29" r=".38" fill="#f0f"/>
<circle cx="119.7" cy="29" r=".38" fill="none" stroke="#f0f" stroke-width=".17"/>
<circle cx="148.7" cy="29" r=".38" fill="#f0f"/>
<circle cx="148.7" cy="29" r=".38" fill="none" stroke="#f0f" stroke-width=".17"/>
<circle cx="142.9" cy="29" r=".38" fill="#f0f"/>
<circle cx="142.9" cy="29" r=".38" fill="none" stroke="#f0f" stroke-width=".17"/>
<circle cx="140.9" cy="115.8" r=".38" fill="#f0f"/>
<circle cx="140.9" cy="115.8" r=".38" fill="none" stroke="#f0f" stroke-width=".17"/>
<circle cx="171.8" cy="29" r=".38" fill="#f0f"/>
<circle cx="171.8" cy="29" r=".38" fill="none" stroke="#f0f" stroke-width=".17"/>
<circle cx="193.1" cy="29" r=".38" fill="#f0f"/>
<circle cx="193.1" cy="29" r=".38" fill="none" stroke="#f0f" stroke-width=".17"/>
<circle cx="168" cy="135.1" r=".38" fill="#f0f"/>
<circle cx="168" cy="135.1" r=".38" fill="none" stroke="#f0f" stroke-width=".17"/>
<circle cx="191.1" cy="135.1" r=".38" fill="#f0f"/>
<circle cx="191.1" cy="135.1" r=".38" fill="none" stroke="#f0f" stroke-width=".17"/>
<circle cx="148.7" cy="48.3" r=".38" fill="#f0f"/>
<circle cx="148.7" cy="48.3" r=".38" fill="none" stroke="#f0f" stroke-width=".17"/>
<circle cx="148.7" cy="59.8" r=".37" fill="#f0f"/>
<circle cx="148.7" cy="59.8" r=".37" fill="none" stroke="#f0f" stroke-width=".17"/>
<circle cx="113.9" cy="59.8" r=".37" fill="#f0f"/>
<circle cx="113.9" cy="59.8" r=".37" fill="none" stroke="#f0f" stroke-width=".17"/>
<circle cx="140.9" cy="127.4" r=".37" fill="#f0f"/>
<circle cx="140.9" cy="127.4" r=".37" fill="none" stroke="#f0f" stroke-width=".17"/>
<g font-size="3" fill="#00f">
<text x="73.4" y="25.7">SMPS1</text>
<text x="73.4" y="50.8">SMPS2</text>
<text x="75.4" y="72.1">SMPS3</text>
<text x="73.4" y="116.5">SMPS4</text>
<text x="75.4" y="137.7">SMPS5</text>
</g>
<text font-size="3" x="183.4" y="139.5">4A</text>
<g font-size="2.3" fill="#800000">
<text x="150.6" y="27.2">AVS</text>
<text x="117.8" y="81.3">1.35V</text>
<text x="121.7" y="106.4">AVS</text>
</g>
<g font-size="1.7">
<text x="10.1" y="14.7">PS_3V3</text>
<text x="143.7" y="14.7">VDD_MPU</text>
<text x="51.5" y="22.8">D11</text>
<text x="105.7" y="20.8">B13</text>
<text x="105.7" y="22.8">C12</text>
<text x="168.6" y="20.5">SMPS_1_2</text>
<text x="188.1" y="20.5">VDD_MPU</text>
<text x="51.5" y="24.7">D12</text>
<text x="51.5" y="26.6">D13</text>
<text x="105.7" y="28.5">E11</text>
<text x="125.1" y="28.5">1</text>
<text x="136.5" y="28.5">2</text>
<text x="206.2" y="28.5">1</text>
<text x="105.7" y="30.5">E12</text>
<text x="105.7" y="32.4">E13</text>
<text x="105.7" y="36.3">D10</text>
<text x="105.7" y="38.2">E9</text>
<text x="105.7" y="40.1">E10</text>
<text x="105.7" y="47.8">F11</text>
<text x="123.2" y="47.8">1</text>
<text x="134.6" y="47.8">2</text>
<text x="51.4" y="49.8">G11</text>
<text x="51.4" y="51.7">G12</text>
<text x="51.4" y="53.6">G13</text>
<text x="105.7" y="49.8">F12</text>
<text x="105.7" y="51.7">F13</text>
<text x="105.7" y="57.5">F9</text>
<text x="105.7" y="59.4">F10</text>
<text x="105.7" y="61.4">G10</text>
<text x="125" y="64.9">VDD_DDR</text>
<text x="51.5" y="71">H11</text>
<text x="105.7" y="69.1">K13</text>
<text x="146.2" y="70.7">VDD_DDR</text>
<text x="51.5" y="72.9">H12</text>
<text x="51.5" y="74.9">H13</text>
<text x="105.7" y="74.9">J11</text>
<text x="105.7" y="76.8">J12</text>
<text x="123.2" y="74.9">1</text>
<text x="134.6" y="74.9">2</text>
<text x="175.3" y="74.9">1</text>
<text x="105.7" y="78.7">J13</text>
<text x="221.1" y="81.5">SMPS_1_2</text>
<text x="105.7" y="84.5">H10</text>
<text x="105.7" y="86.4">J9</text>
<text x="105.7" y="88.4">J10</text>
<text x="220.9" y="89.3">VDD_DDR</text>
<text x="221.1" y="85.4">VDD_MPU</text>
<text x="221.3" y="93.1">VDD_DSP</text>
<text x="149.5" y="99.7">VDD_DSP</text>
<text x="221.5" y="100.8">SMPS_4/5</text>
<text x="223.4" y="97">PS_3V3</text>
<text x="105.7" y="107.7">K2</text>
<text x="105.7" y="109.6">K3</text>
<text x="52.7" y="115.4">F1</text>
<text x="52.7" y="117.3">F2</text>
<text x="52.7" y="119.3">F3</text>
<text x="105.7" y="115.4">G1 SW4</text>
<text x="105.7" y="117.3">G2</text>
<text x="105.7" y="119.3">G3</text>
<text x="119.3" y="115.4">1</text>
<text x="130.8" y="115.4">2</text>
<text x="105.7" y="125.1">F4</text>
<text x="105.7" y="127">G4</text>
<text x="105.7" y="128.9">G5</text>
<text x="163" y="130.6">SMPS_4/5</text>
<text x="187.1" y="128.7">VDD_DSP</text>
<text x="52.8" y="134.7">J1</text>
<text x="52.8" y="136.7">J2</text>
<text x="105.7" y="134.7">H1</text>
<text x="105.7" y="136.7">H2</text>
<text x="121.3" y="134.7">1</text>
<text x="132.7" y="134.7">2</text>
<text x="204.3" y="134.7">1</text>
<text x="52.8" y="138.6">J3</text>
<text x="105.7" y="138.6">H3</text>
<text x="105.7" y="142.5">H4</text>
<text x="105.7" y="144.4">H5</text>
<text x="105.7" y="146.3">J4</text>
</g>
<g font-size="1.7" fill="#000080">
<text x="74.8" y="18.2">U5C</text>
<text x="29" y="28.7">C33</text>
<text x="208.5" y="28.7">TP13</text>
<text x="29" y="30.6">4.7uF,6.3V</text>
<text x="129.4" y="30.6">1.0uH,4.2A</text>
<text x="173.8" y="30.6">R34</text>
<text x="185.4" y="30.6">.01,1206</text>
<text x="144.8" y="36.4">C34</text>
<text x="144.8" y="38.3">47uF,6.3V,1206</text>
<text x="117.8" y="48">L4</text>
<text x="131.3" y="49.9">1.0uH,4.2A</text>
<text x="150.6" y="53.8">C36</text>
<text x="27.1" y="55.7">C35</text>
<text x="27.1" y="57.6">4.7uF,6.3V</text>
<text x="150.6" y="55.7">47uF,6.3V,1206</text>
<text x="27.1" y="76.9">C37</text>
<text x="117.8" y="75">L5</text>
<text x="127.5" y="76.9">1.0uH,4.2A</text>
<text x="177.7" y="75">TP16</text>
<text x="27.1" y="78.8">4.7uF,6.3V</text>
<text x="150.6" y="82.7">C38</text>
<text x="150.6" y="84.6">47uF,6.3V,1206</text>
<text x="75.4" y="93.1">TPS6590378ZWSR</text>
<text x="78.6" y="105.1">U5D</text>
<text x="114" y="115.5">L6</text>
<text x="125.5" y="117.4">1.0uH,4.2A</text>
<text x="27.1" y="121.3">C39</text>
<text x="27.1" y="123.2">4.7uF,6.3V</text>
<text x="141" y="123.2">47uF,6.3V,1206</text>
<text x="142.9" y="121.3">C40</text>
<text x="175.7" y="131.9">R35</text>
<text x="115.9" y="134.8">L7</text>
<text x="125.5" y="136.7">1.0uH,4.2A</text>
<text x="173.8" y="136.7">.01,1206</text>
<text x="206.6" y="134.8">TP17</text>
<text x="27.1" y="140.6">C41</text>
<text x="27.1" y="142.5">4.7uF,6.3V</text>
<text x="142.9" y="140.6">C42</text>
<text x="142.9" y="142.5">47uF,6.3V,1206</text>
<text x="79.2" y="151">TPS6590378ZWSR</text>
</g>
<g font-size="1.7" fill="#004080">
<text x="92.2" y="22.1">SMPS12_FBK</text>
<text x="57" y="24">SMPS1_IN_1</text>
<text x="57" y="25.9">SMPS1_IN_2</text>
<text x="57" y="27.9">SMPS1_IN_3</text>
<text x="87.4" y="24">SMPS12_FBK_GND</text>
<text x="91.8" y="29.8">SMPS1_SW_1</text>
<text x="91.8" y="31.7">SMPS1_SW_2</text>
<text x="91.8" y="33.7">SMPS1_SW_3</text>
<text x="90.7" y="37.5">SMPS1_GND_1</text>
<text x="90.7" y="39.4">SMPS1_GND_2</text>
<text x="90.7" y="41.4">SMPS1_GND_3</text>
<text x="57" y="51">SMPS2_IN_1</text>
<text x="57" y="53">SMPS2_IN_2</text>
<text x="91.8" y="49.1">SMPS2_SW_1</text>
<text x="91.8" y="51">SMPS2_SW_2</text>
<text x="91.8" y="53">SMPS2_SW_3</text>
<text x="57" y="54.9">SMPS2_IN_3</text>
<text x="90.7" y="58.7">SMPS2_GND_1</text>
<text x="90.7" y="60.7">SMPS2_GND_2</text>
<text x="90.7" y="62.6">SMPS2_GND_3</text>
<text x="91.9" y="70.3">SMPS3_FDBK</text>
<text x="57" y="72.3">SMPS3_IN_1</text>
<text x="57" y="74.2">SMPS3_IN_2</text>
<text x="57" y="76.1">SMPS3_IN_3</text>
<text x="91.8" y="76.1">SMPS3_SW_1</text>
<text x="91.8" y="78">SMPS3_SW_2</text>
<text x="91.8" y="80">SMPS3_SW_3</text>
<text x="90.7" y="85.8">SMPS3_GND_1</text>
<text x="90.7" y="87.7">SMPS3_GND_2</text>
<text x="90.7" y="89.6">SMPS3_GND_3</text>
<text x="86.1" y="110.9">SMPS45_FDBK_GND</text>
<text x="91" y="108.9">SMPS45_FDBK</text>
<text x="57" y="116.6">SMPS4_IN_1</text>
<text x="57" y="118.6">SMPS4_IN_2</text>
<text x="91.8" y="116.6">SMPS4_SW_1</text>
<text x="91.8" y="118.6">SMPS4_SW_2</text>
<text x="57" y="120.5">SMPS4_IN_3</text>
<text x="91.8" y="120.5">SMPS4_SW_3</text>
<text x="90.7" y="126.3">SMPS4_GND_1</text>
<text x="90.7" y="128.2">SMPS4_GND_2</text>
<text x="90.7" y="130.2">SMPS4_GND_3</text>
<text x="57" y="135.9">SMPS5_IN_1</text>
<text x="57" y="137.9">SMPS5_IN_2</text>
<text x="91.8" y="135.9">SMPS5_SW_1</text>
<text x="91.8" y="137.9">SMPS5_SW_2</text>
<text x="57" y="139.8">SMPS5_IN_3</text>
<text x="90.7" y="143.7">SMPS5_GND_1</text>
<text x="91.8" y="139.8">SMPS5_SW_3</text>
<text x="90.7" y="145.6">SMPS5_GND_2</text>
<text x="90.7" y="147.5">SMPS5_GND_3</text>
</g>
<g font-size="1.7" fill="#00f">
<text x="75.4" y="28.4">3000mA</text>
<text x="75.4" y="53.6">3000mA</text>
<text x="77.3" y="74.8">3000mA</text>
<text x="75.4" y="119.2">2000mA</text>
<text x="77.3" y="140.4">2000mA</text>
</g>
<g font-size="1.7" fill="#f00">
<text x="116.2" y="28.6">SW1L3</text>
<text x="110.5" y="47.9">SW2</text>
<text x="110.5" y="74.9">SW3</text>
<text x="249.6" y="81.7">SMPS_1_2</text>
<text x="264.5" y="81.5">2</text>
<text x="249.6" y="85.6">VDD_MPU</text>
<text x="249.6" y="89.5">VDD_DDR</text>
<text x="264.5" y="85.4">2,7,8</text>
<text x="264.5" y="89.3">10,19,21,22,23,24</text>
<text x="249.6" y="93.3">VDD_DSP</text>
<text x="264.5" y="93.1">2,7</text>
<text x="249.1" y="97">PS_3V3</text>
<text x="249.1" y="100.8">SMPS_4/5</text>
<text x="264.5" y="97">2,3,4,6,8,24</text>
<text x="264.5" y="100.8">2</text>
<text x="110.5" y="134.7">SW5</text>
</g>
<g font-size="1.4">
<text x="30.9" y="1.4">5</text>
<text x="88.9" y="1.4">4</text>
<text x="146.8" y="1.4">3</text>
<text x="204.7" y="1.4">2</text>
<text x="262.6" y="1.4">1</text>
<text x=".5" y="26.1">D</text>
<text x="292.1" y="26.1">D</text>
<text x=".5" y="71.9">C</text>
<text x="292.1" y="71.9">C</text>
<text x=".5" y="117.8">B</text>
<text x="292.1" y="117.8">B</text>
<text x=".5" y="163.6">A</text>
<text x="292.1" y="163.6">A</text>
<text x="30.9" y="186.8">5</text>
<text x="88.9" y="186.8">4</text>
<text x="146.8" y="186.8">3</text>
<text x="204.7" y="186.8">2</text>
<text x="262.6" y="186.8">1</text>
</g>
</svg>
